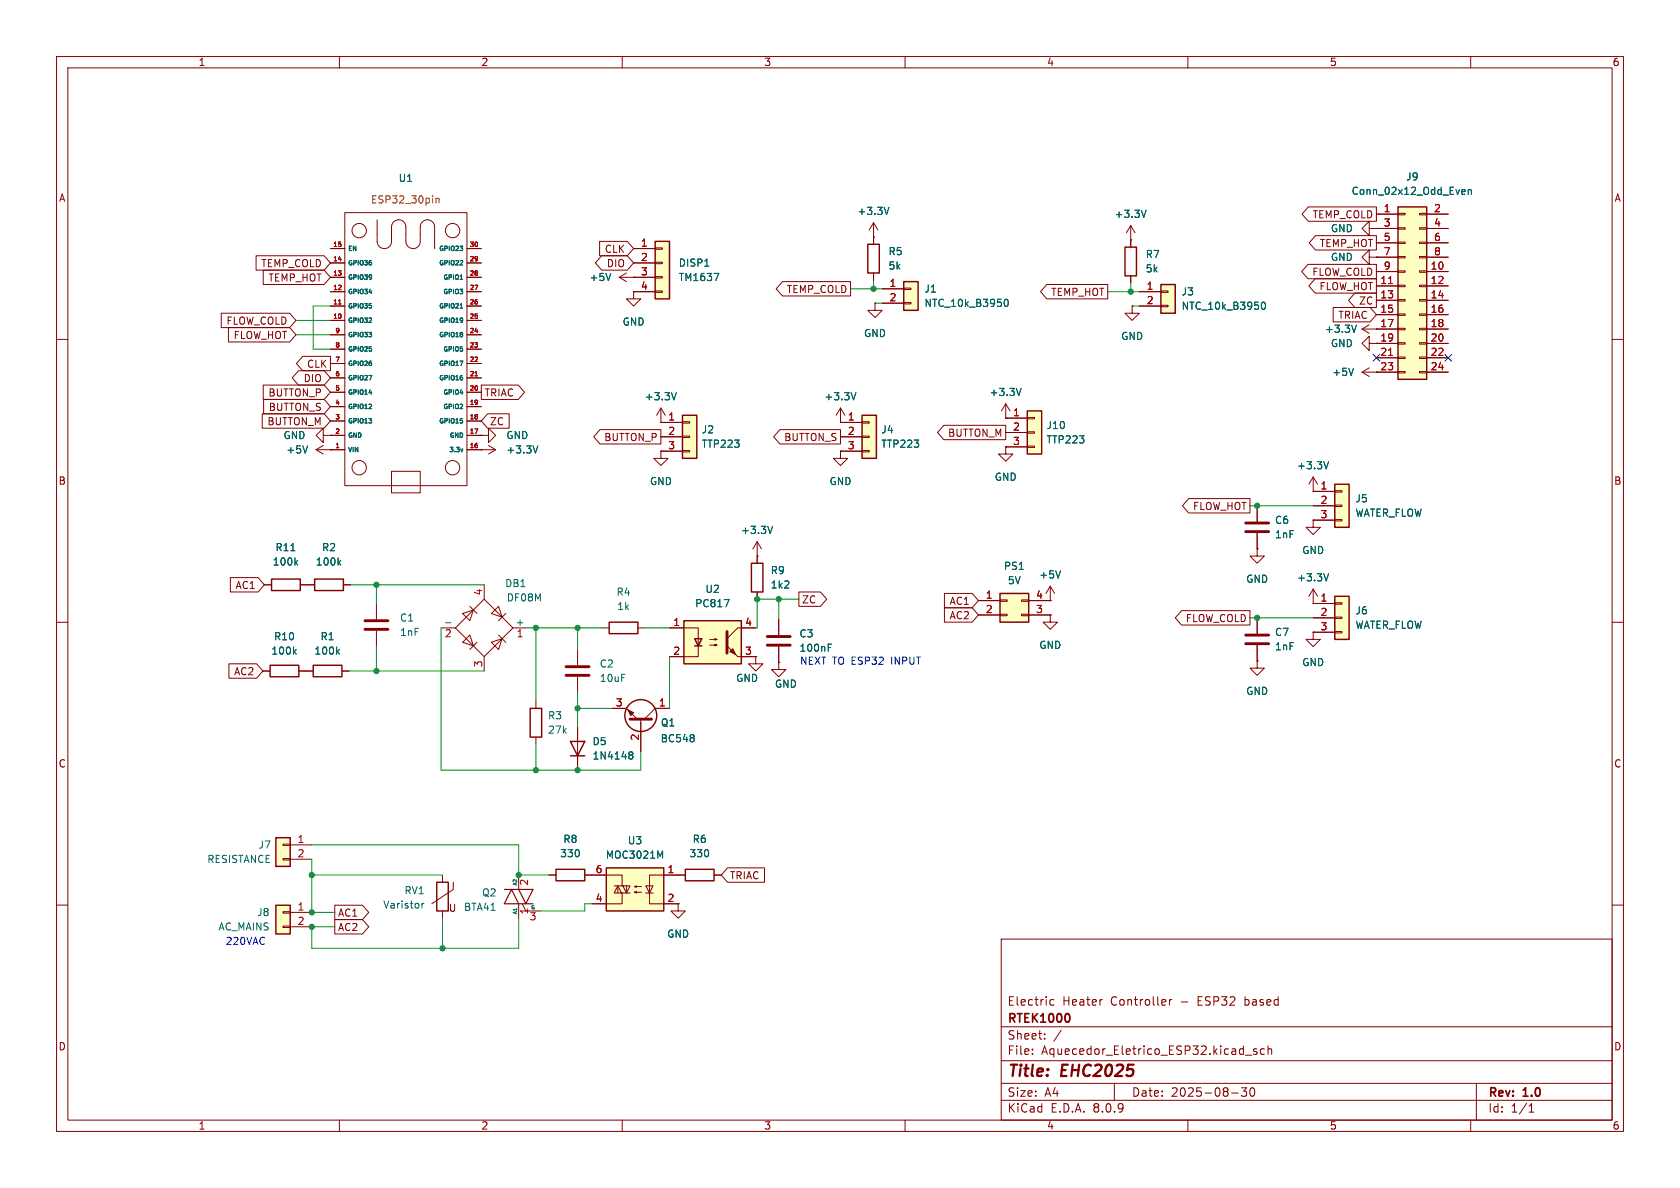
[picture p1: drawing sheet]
<svg xmlns="http://www.w3.org/2000/svg" width="297mm" height="210mm" viewBox="0 0 297 210" stroke-linecap="round" stroke-linejoin="round" font-family="sans-serif">
<g fill="none" stroke="#840000" stroke-width=".18">
<path d="M10 10h277v190h-277zM12 12h273v186h-273zM60 10v2M110 10v2M160 10v2M210 10v2M260 10v2M10 60h2M285 60h2M10 110h2M54.1 118.6h1.3M60.5 118.6h1.2"/>
<path d="M285 110h2M119.9 154.7h1.3M126.2 154.7h1.3M10 160h2M177 166h108v32h-108zM186.3 176.8l-.4-.1-.3 .3v.4l.1 .2h.6M194.7 176.7h.2M206.7 176.7v1M207.2 176.7l-.3 .1-.2 .2M285 160h2M60 198v2M110 198v2"/>
<path d="M160 198v2M177 194.5h108M177 191.5h108M177 187.5h108M177 181.5h108M182.5 186.3v.1M182.5 185.5v.1M184.7 183.6v.1M184.7 182.8v.1M187.6 182.1l-1.3 2M197 191.5v3M210 198v2"/>
<path d="M217.7 193.2h1.2M219.5 192.3h.9l-.5 .6 .4 .1v.7l-.2 .1h-.4l-.2-.1M220.2 186.5h1.1M221.1 192.4l.2-.1a.81 .81 0 0 1 .6 .6 .81 .81 0 0 1-.3 .8l-.1 .1a.81 .81 0 0 1-.4-1.4zM222.2 185.5l-.4-.1-.2 .2 .1 .2 .5 .2v.3h-.6M223.5 185.5l-.4-.1-.3 .3v.4l.2 .2h.5M224.2 185.5l.2-.1 .3 .1 .1 .9M224.2 184.9v1.5M260 198v2M261 191.5v6.5M270.3 196.6h.9M270.3 195.5l.4-.4v1.5"/>
</g>
<path d="M189 179.3l.1 .5-.1 .7" fill="none" stroke="#840000" stroke-width=".3"/>
<path d="M55.4 117.6h5.1v2h-5.1zM121.2 153.7h5v2h-5z" fill="none" stroke="#840000" stroke-width=".25"/>
<path d="M59.6 115.2l.4 .4M60 114.8l-.5 .5" fill="none" stroke="#006464" stroke-width=".18"/>
<path d="M120.6 73.4h2.6v7.6h-2.6z" fill="#ffffc2"/>
<g fill="none" stroke="#840000" stroke-width=".18">
<path d="M61 37.6h21.5v48.3h-21.5zM66.7 38.9v3.8a1.27 1.27 0 0 0 1.2 1.2 1.27 1.27 0 0 0 1.3-1.2v-2.6a1.27 1.27 0 0 1 1.3-1.2 1.27 1.27 0 0 1 1.3 1.2v1.3M58.4 56.6h2.6M58.4 54.1h2.6M58.4 51.6h2.6M58.4 49h2.6M58.4 46.5h2.6M58.4 43.9h2.6M58.4 59.2h2.6M71.8 41.4v1.3a1.27 1.27 0 0 0 1.2 1.2 1.27 1.27 0 0 0 1.3-1.2v-2.6a1.27 1.27 0 0 1 1.3-1.2 1.27 1.27 0 0 1 1.2 1.2v3.8M82.5 56.6h2.6M82.5 54.1h2.6"/>
<path d="M82.5 51.6h2.6M82.5 49h2.6M82.5 46.5h2.6M82.5 43.9h2.6M82.5 59.2h2.6M55.9 79.5h5.1M55.9 79.5l1.2 .8M57.1 77v-1.3l-1.2 1.3 1.2 1.2v-1.2h1.3M57.1 78.7l-1.2 .8M58.4 79.5h.1M58.4 77h.1M58.4 77h2.6"/>
<path d="M58.4 74.4h2.6M58.4 71.9h2.6M58.4 69.3h2.6M58.4 66.8h2.6M58.4 64.3h2.6M58.4 61.7h2.6M82.5 79.5h5.1M82.5 77h2.6M82.5 74.4h2.6M82.5 71.9h2.6M82.5 69.3h2.6M82.5 66.8h2.6"/>
<path d="M82.5 64.3h2.6M82.5 61.7h2.6M85.1 79.5h.1M85.1 77h1.3v-1.3l1.2 1.3-1.2 1.2v-1.2M85.1 77h.1M86.4 78.7l1.2 .8M87.6 79.5l-1.2 .8M116.8 74.7h.1M116.8 79.8v1.2h1.3l-1.3 1.3-1.2-1.3h1.2M116.8 79.8h.1M116.8 74.7h3.8M116.8 77.2h3.8"/>
<path d="M116.8 79.8h3.8M116.8 72.1l-.7 1.3M116.8 72.1v2.6M116.8 72.1l.8 1.3M120.6 79.6h1.3v.3h-1.3zM120.6 77.1h1.3v.2h-1.3zM120.6 74.5h1.3v.3h-1.3zM69.2 83.3h5.1v3.8h-5.1zM46.5 118.6h1.3M46.7 103.4h1.3M52.8 118.6h1.3M53.1 103.4h2.5"/>
<path d="M60.7 103.4h1.3M78 111h2.5M81.8 108.5l1.9-.7-.6 1.9zM81.8 113.5l1.3-1.2 .6 1.9zM83.1 107.2l1.2 1.3M84.3 113.5l-1.2 1.3M85.6 105.9l5.1 5.1-5.1 5.1-5.1-5.1zM85.6 103.4v2.5M85.6 116.1v2.5M86.9 108.5l1.2-1.3 .7 1.9zM86.9 113.5l1.9-.6-.7 1.9zM88.1 112.3l1.3 1.2"/>
<path d="M89.4 108.5l-1.3 1.2M90.7 111h2.5M106.4 111h1.3M112.8 111h1.2M133.6 116.1v1.2h1.3l-1.3 1.3-1.3-1.3h1.3M133.6 116.1h.1M94.7 124v1.2M94.7 130.3v1.3M97 154.7h1.3M103.4 154.7h1.2"/>
<circle cx="63.5" cy="40.8" r="1.27"/>
<circle cx="80" cy="40.8" r="1.27"/>
<circle cx="63.5" cy="82.7" r="1.27"/>
<circle cx="80" cy="82.7" r="1.27"/>
</g>
<path d="M120.6 73.4h2.6v7.6h-2.6zM47.8 117.6h5v2h-5zM48 102.4h5.1v2h-5.1zM55.6 102.4h5.1v2h-5.1zM107.7 110h5.1v2h-5.1zM93.7 125.2h2.1v5.1h-2.1zM98.3 153.7h5.1v2h-5.1z" fill="none" stroke="#840000" stroke-width=".25"/>
<g fill="none" stroke="#006464" stroke-width=".18">
<path d="M81.3 46.8h.5M81.3 43.5h.5l-.3 .3M81.3 54.5h.5M81.3 49.4h.5M81.8 43.9v.3M81.8 46.1v.3M81.8 56.3v.5M81.8 58.8v.2M81.8 59.2v.3M81.8 56.5v.1M54.4 78.8l-.4 1.3M81.3 63.8h.5l-.3 .8"/>
<path d="M81.8 74.4v.3M81.8 66.7v.4M81.8 79.3l-.2 .6M95.1 78.8l-.4 1.3M119.6 69.4l-.5 1.3M51.4 97.4h.7M52.3 99.4l.3 .5M52.6 99l-.5 .5M59.9 99.4l.4 .5M60.3 99l-.5 .5M52 115.2l.4 .4M52.4 114.8l-.5 .5"/>
<path d="M78.8 110.1h.9"/>
</g>
<path d="M59.8 53.7h.5M84 66.4h.4" fill="none" stroke="#a90000" stroke-width=".18"/>
<path d="M77.1 35v.9M77.1 35.2l.2-.2 .3 .1v.8" fill="none" stroke="#c2c200" stroke-width=".18"/>
<path d="M120.9 109.7h10.2v7.6h-10.2z" fill="#ffffc2"/>
<g fill="none" stroke="#840000" stroke-width=".25">
<path d="M120.9 109.7h10.2v7.6h-10.2zM122.8 112.9h1.3l-.7 1.3zM122.8 114.2h1.3M100.8 131.1h2.6l-1.3 2.5zM100.8 133.6h2.6"/>
<circle cx="113.3" cy="126.5" r="2.82"/>
</g>
<path d="M118.4 111h5v5.1h-5M125.5 114h1.2l-.3 .2v-.3l.3 .1M125.5 113h1.2l-.3 .2v-.3l.3 .1M130.4 116.1h3.2M133.6 111h-3.2l-1.9 1.9M102.1 128.5v7.6M108.2 125.2h2.5l1.9 1.9M113.3 127.1v5.7M118.4 125.2h-2.6l-1.9 1.9" fill="none" stroke="#840000" stroke-width=".18"/>
<g fill="#840000" stroke="#840000" stroke-width=".18">
<path d="M128.5 114.2l1.9 1.9z"/>
<path d="M129 115.2l.5-.5 .5 1z"/>
<path d="M111 125.5l1 .5-.5 .5z"/>
</g>
<path d="M128.5 111.6v3.8M111.4 127.1h3.8" fill="none" stroke="#840000" stroke-width=".51"/>
<path d="M128 106h.9l-.6 1.3M111.3 133.4l.1 .1M111.3 133l.4-.1 .1 .1 .1 .2-.2 .3M111.4 133.5h.3M111.4 133.5h-.1M111.7 133.5l.2 .2-.1 .4-.1 .1-.4-.1M122.6 129.9l.1 .2-.1 .2M122.6 130.5l.1 .2-.1 .4" fill="none" stroke="#006464" stroke-width=".18"/>
<path d="M181.6 72.6h2.5v7.7h-2.5z" fill="#ffffc2"/>
<path d="M177.8 79v1.3h1.3l-1.3 1.2-1.3-1.2h1.3M177.8 79h.1M177.8 73.9h.1M177.8 73.9h3.8M177.8 76.5h3.8M177.8 79h3.8M177.8 71.4l-.8 1.2M177.8 71.4v2.5M177.8 71.4l.8 1.2M181.6 78.9h1.3v.2h-1.3zM181.6 76.3h1.3v.3h-1.3zM181.6 73.8h1.3v.2h-1.3z" fill="none" stroke="#840000" stroke-width=".18"/>
<path d="M181.6 72.6h2.5v7.7h-2.5z" fill="none" stroke="#840000" stroke-width=".25"/>
<path d="M180.5 68.7l-.4 1.2" fill="none" stroke="#006464" stroke-width=".18"/>
<path d="M176.8 104.9h5.1v5.1h-5.1z" fill="#ffffc2"/>
<path d="M199.9 39.9l-.8 1.2M199.9 39.9v2.5M199.9 39.9l.8 1.2M199.9 42.4h.1M173 106.2h3.8M173 108.7h3.8M176.8 108.6h1.3v.2h-1.3zM176.8 106h1.3v.3h-1.3zM180.6 108.6h1.3v.2h-1.3zM180.6 106h1.3v.3h-1.3zM181.9 106.2h3.8M181.9 108.7h3.8" fill="none" stroke="#840000" stroke-width=".18"/>
<path d="M176.8 104.9h5.1v5.1h-5.1z" fill="none" stroke="#840000" stroke-width=".25"/>
<path d="M202.6 37.2l-.4 1.2" fill="none" stroke="#006464" stroke-width=".18"/>
<path d="M205.2 50.3h2.6v5.1h-2.6z" fill="#ffffc2"/>
<path d="M200.2 54.1v1.3h1.2l-1.2 1.2-1.3-1.2h1.3M200.2 54.1h.1M201.4 51.6h3.8M201.4 54.1h3.8M205.2 54h1.3v.2h-1.3zM205.2 51.4h1.3v.3h-1.3zM232.2 86.9h.1M232.2 84.3l-.8 1.3M232.2 84.3v2.6M232.2 84.3l.7 1.3" fill="none" stroke="#840000" stroke-width=".18"/>
<path d="M205.2 50.3h2.6v5.1h-2.6z" fill="none" stroke="#840000" stroke-width=".25"/>
<path d="M223.1 53.5l.2-.1a.68 .68 0 0 1 .4 .6 .68 .68 0 0 1-.4 .7l-.2-.1-.1-.4zM234.9 81.6l-.4 1.3" fill="none" stroke="#006464" stroke-width=".18"/>
<path d="M236 85.6h2.5v7.6h-2.5z" fill="#ffffc2"/>
<path d="M232.2 86.9h3.8M232.2 89.4h3.8M232.2 91.9h3.8M236 91.8h1.2v.3h-1.2zM236 89.3h1.2v.2h-1.2zM236 86.7h1.2v.3h-1.2zM232.2 106.7h.1M232.2 104.1l-.8 1.3M232.2 104.1v2.6M232.2 104.1l.7 1.3" fill="none" stroke="#840000" stroke-width=".18"/>
<path d="M236 85.6h2.5v7.6h-2.5z" fill="none" stroke="#840000" stroke-width=".25"/>
<path d="M234.9 101.4l-.4 1.3" fill="none" stroke="#006464" stroke-width=".18"/>
<path d="M236 105.4h2.5v7.6h-2.5z" fill="#ffffc2"/>
<g fill="none" stroke="#840000" stroke-width=".18">
<path d="M199.9 42.4v1.3M199.9 48.8v1.2M240.8 58.2l1.3 .7M240.8 58.2h2.5M242.1 40.4v-1.3l-1.3 1.3 1.3 1.3v-1.3h1.2M242.1 45.5v-1.3l-1.3 1.3 1.3 1.2v-1.2h1.2M242.1 57.4l-1.3 .8M243.3 40.4h.1M243.3 45.5h.1M243.3 58.2h.1M222.2 97v1.3h1.3l-1.3 1.3-1.2-1.3h1.2M222.2 97h.1"/>
<path d="M222.2 89.4v2.8M222.2 94.2v2.8M232.2 91.9v1.3h1.2l-1.2 1.3-1.3-1.3h1.3M232.2 91.9h.1M102.1 114.8v2.8M102.1 119.6v2.8M222.2 116.8v1.3h1.3l-1.3 1.3-1.2-1.3h1.2M222.2 116.8h.1M222.2 109.2v2.8M222.2 114v2.8M232.2 111.8v1.2h1.2l-1.2 1.3-1.3-1.3h1.3M232.2 111.8h.1"/>
<path d="M232.2 106.7h3.8M232.2 109.2h3.8M232.2 111.8h3.8M236 111.6h1.2v.3h-1.2zM236 109.1h1.2v.2h-1.2zM236 106.6h1.2v.2h-1.2z"/>
</g>
<path d="M198.9 43.7h2v5.1h-2zM236 105.4h2.5v7.6h-2.5z" fill="none" stroke="#840000" stroke-width=".25"/>
<path d="M220.2 94h4.1M220.2 92.5h4.1M100.1 119.4h4M100.1 117.9h4M220.2 113.8h4.1M220.2 112.3h4.1" fill="none" stroke="#840000" stroke-width=".51"/>
<path d="M239.8 57.5l-.4 1.2" fill="none" stroke="#006464" stroke-width=".18"/>
<path d="M247.1 36.6h5.1v30.5h-5.1z" fill="#ffffc2"/>
<g fill="none" stroke="#840000" stroke-width=".18">
<path d="M243.3 37.8h3.8M247.1 37.7h1.3v.3h-1.3zM251 37.7h1.2v.3h-1.2zM252.2 37.8h3.8M243.3 48h3.8M243.3 50.5h3.8M243.3 53.1h3.8M243.3 55.6h3.8M243.3 58.2h3.8M243.3 40.4h3.8M243.3 42.9h3.8M243.3 45.5h3.8"/>
<path d="M247.1 58h1.3v.3h-1.3zM247.1 55.5h1.3v.3h-1.3zM247.1 53h1.3v.2h-1.3zM247.1 50.4h1.3v.3h-1.3zM247.1 47.9h1.3v.2h-1.3zM247.1 45.3h1.3v.3h-1.3zM247.1 42.8h1.3v.3h-1.3zM247.1 40.3h1.3v.2h-1.3zM251 58h1.2v.3h-1.2zM251 55.5h1.2v.3h-1.2zM251 53h1.2v.2h-1.2zM251 50.4h1.2v.3h-1.2z"/>
<path d="M251 47.9h1.2v.2h-1.2zM251 45.3h1.2v.3h-1.2zM251 42.8h1.2v.3h-1.2zM251 40.3h1.2v.2h-1.2zM252.2 48h3.8M252.2 50.5h3.8M252.2 53.1h3.8M252.2 55.6h3.8M252.2 58.2h3.8M252.2 40.4h3.8M252.2 42.9h3.8M252.2 45.5h3.8"/>
<path d="M240.8 65.8h6.3M240.8 65.8l1.3 .7M242.1 60.7v-1.3l-1.3 1.3 1.3 1.3v-1.3h1.2M242.1 65l-1.3 .8M243.3 60.7h.1M243.3 65.8h.1M243.3 60.7h3.8M243.3 63.2h3.8M247.1 65.7h1.3v.2h-1.3zM247.1 63.1h1.3v.3h-1.3zM247.1 60.6h1.3v.2h-1.3zM251 65.7h1.2v.2h-1.2z"/>
<path d="M251 63.1h1.2v.3h-1.2zM251 60.6h1.2v.2h-1.2zM252.2 60.7h3.8M252.2 63.2h3.8M252.2 65.8h3.8"/>
</g>
<path d="M247.1 36.6h5.1v30.5h-5.1z" fill="none" stroke="#840000" stroke-width=".25"/>
<path d="M245.5 50.1h.7M245.5 62.8h.7" fill="none" stroke="#a90000" stroke-width=".18"/>
<path d="M258.6 33.5l.4 .1v.2l-.6 .1M259 34.3l-.4 .1M259.6 33.6l.2-.1 .3 .1v.8M259.6 33.5v.9M239.3 65.1l-.4 1.3" fill="none" stroke="#006464" stroke-width=".18"/>
<path d="M115.8 42.7h2.6v10.1h-2.6z" fill="#ffffc2"/>
<g fill="none" stroke="#840000" stroke-width=".18">
<path d="M109.5 49h6.3M109.5 49l1.2 .8M110.7 48.3l-1.2 .7M112 51.6v1.2h1.3l-1.3 1.3-1.3-1.3h1.3M112 51.6h.1M112 49h.1M112 43.9h3.8M112 46.5h3.8M112 51.6h3.8M115.8 51.4h1.3v.3h-1.3zM115.8 48.9h1.3v.2h-1.3zM115.8 46.4h1.3v.2h-1.3z"/>
<path d="M115.8 43.8h1.3v.3h-1.3zM154.7 53.6v1.3h1.3l-1.3 1.2-1.3-1.2h1.3M154.7 53.6h.1M66.5 106.7v2.8M66.5 111.5v2.8M137.7 117.1v1.3h1.2l-1.2 1.2-1.3-1.2h1.3M137.7 117.1h.1M185.7 106.2h.1M185.7 103.6l-.8 1.3M185.7 103.6v2.6M185.7 103.6l.7 1.3"/>
</g>
<path d="M115.8 42.7h2.6v10.1h-2.6z" fill="none" stroke="#840000" stroke-width=".25"/>
<path d="M108 48.3l-.5 1.3M124.6 47.1h.7M126.2 48.3h.9l-.6 1.3M187.5 100.9l-.4 1.3" fill="none" stroke="#006464" stroke-width=".18"/>
<path d="M64.5 111.3h4.1M64.5 109.7h4.1" fill="none" stroke="#840000" stroke-width=".51"/>
<path d="M159.8 49.8h2.5v5.1h-2.5z" fill="#ffffc2"/>
<path d="M156 51.1h3.8M156 53.6h3.8M159.8 53.5h1.2v.2h-1.2zM159.8 50.9h1.2v.3h-1.2zM148.6 74.7h.1M148.6 72.1l-.8 1.3M148.6 72.1v2.6M148.6 72.1l.8 1.3" fill="none" stroke="#840000" stroke-width=".18"/>
<path d="M159.8 49.8h2.5v5.1h-2.5z" fill="none" stroke="#840000" stroke-width=".25"/>
<path d="M177.6 53l.2-.1a.68 .68 0 0 1 .5 .6 .68 .68 0 0 1-.5 .7l-.2-.1-.1-.4zM151.3 69.4l-.4 1.3" fill="none" stroke="#006464" stroke-width=".18"/>
<path d="M152.4 73.4h2.5v7.6h-2.5z" fill="#ffffc2"/>
<g fill="none" stroke="#840000" stroke-width=".18">
<path d="M148.6 79.8v1.2h1.3l-1.3 1.3-1.3-1.3h1.3M148.6 79.8h.1M148.6 74.7h3.8M148.6 77.2h3.8M148.6 79.8h3.8M152.4 79.6h1.3v.3h-1.3zM152.4 77.1h1.3v.2h-1.3zM152.4 74.5h1.3v.3h-1.3zM133.9 98.3h.1M133.9 95.8v3.8M133.9 95.8l-.8 1.2M133.9 95.8l.7 1.2"/>
<path d="M133.9 104.6v1.3M137.7 109.5v2.8M137.7 114.3v2.8M78.2 154.7v1.3M80.1 156v1.2l-3.8 2.6M78.2 161v1.3"/>
</g>
<path d="M152.4 73.4h2.5v7.6h-2.5zM132.8 99.6h2.1v5h-2.1zM77.2 156h2v5h-2z" fill="none" stroke="#840000" stroke-width=".25"/>
<path d="M135.6 114h4.1M135.6 112.5h4.1" fill="none" stroke="#840000" stroke-width=".51"/>
<path d="M136.6 93l-.4 1.3M146.4 114.5h.4M146.4 113.9h.6M74.6 159.7v.8M75 159.7l-.4 .2" fill="none" stroke="#006464" stroke-width=".18"/>
<path d="M48.8 148.1h2.5v5.1h-2.5z" fill="#ffffc2"/>
<path d="M50 151.8h1.3v.2h-1.3zM50 149.2h1.3v.3h-1.3zM51.3 149.4h3.8M51.3 151.9h3.8" fill="none" stroke="#840000" stroke-width=".18"/>
<path d="M48.8 148.1h2.5v5.1h-2.5z" fill="none" stroke="#840000" stroke-width=".25"/>
<path d="M48.8 160h2.5v5.1h-2.5z" fill="#ffffc2"/>
<path d="M185.7 108.7v1.3h1.2l-1.2 1.3-1.3-1.3h1.3M185.7 108.7h.1M50 163.7h1.3v.3h-1.3zM50 161.2h1.3v.2h-1.3zM51.3 161.3h3.8M51.3 163.8h3.8" fill="none" stroke="#840000" stroke-width=".18"/>
<path d="M48.8 160h2.5v5.1h-2.5z" fill="none" stroke="#840000" stroke-width=".25"/>
<path d="M107.2 153.4h10.1v7.6h-10.1z" fill="#ffffc2"/>
<path d="M153.4 43.2h2v5.1h-2zM107.2 153.4h10.1v7.6h-10.1z" fill="none" stroke="#840000" stroke-width=".25"/>
<g fill="none" stroke="#840000" stroke-width=".18">
<path d="M154.4 39.4l-.7 1.2M154.4 39.4v3.8M154.4 39.4l.8 1.2M231.3 36.6h12v2.5h-12l-1.1-1.3zM243.3 37.8h3.8M252.2 37.8h3.8M39.1 55.4h12.1l1.1 1.2-1.1 1.3h-12.1zM40.4 57.9h10.8l1.1 1.3-1.1 1.3h-10.8zM45.3 45.2h12l1.1 1.3-1.1 1.3h-12zM46.5 47.8h10.8l1.1 1.2-1.1 1.3h-10.8zM58.4 56.6h2.6M58.4 54.1h2.6"/>
<path d="M58.4 51.6h2.6M58.4 49h2.6M58.4 46.5h2.6M58.4 43.9h2.6M58.4 59.2h2.6M82.5 56.6h2.6M82.5 54.1h2.6M82.5 51.6h2.6M82.5 49h2.6M82.5 46.5h2.6M82.5 43.9h2.6M82.5 59.2h2.6"/>
<path d="M106 42.7h4.9l1.1 1.2-1.1 1.3h-4.9zM106.4 45.2h4.5l1.1 1.3-1.1 1.3h-4.5l-1.1-1.3zM112 49h.1M112 51.6h.1M112 51.6h3.8M112 49h3.8M112 46.5h3.8M112 43.9h3.8M138.3 49.8h12.1v2.5h-12.1l-1.1-1.2zM154.4 41.9h.1M154.4 48.3v1.2M154.7 53.6h.1"/>
<path d="M156 51.1h3.8M156 53.6h3.8M185.1 50.3h10.7v2.5h-10.7l-1.1-1.2zM199.9 42.4h.1M199.9 42.4v1.3M199.9 48.8v1.2M200.2 54.1h.1M201.4 54.1h3.8M201.4 51.6h3.8M231.2 46.7h12.1v2.6h-12.1l-1.1-1.3zM232.5 49.3h10.8v2.5h-10.8l-1.1-1.3zM232.6 41.7h10.7v2.5h-10.7l-1.1-1.3z"/>
<path d="M235.7 54.4h6.5l1.1 1.2-1.1 1.3h-6.5zM239.5 51.8h3.8v2.6h-3.8l-1.1-1.3zM243.3 58.2h.1M243.3 45.5h.1M243.3 40.4h.1M243.3 48h3.8M243.3 50.5h3.8M243.3 53.1h3.8M243.3 55.6h3.8M243.3 58.2h3.8M243.3 40.4h3.8M243.3 42.9h3.8"/>
<path d="M243.3 45.5h3.8M252.2 48h3.8M252.2 50.5h3.8M252.2 53.1h3.8M252.2 55.6h3.8M252.2 58.2h3.8M252.2 40.4h3.8M252.2 42.9h3.8M252.2 45.5h3.8M46.4 73.2h10.9l1.1 1.2-1.1 1.3h-10.9zM46.5 68.1h10.8l1.1 1.2-1.1 1.3h-10.8zM46.6 70.6h10.7l1.1 1.3-1.1 1.3h-10.7z"/>
<path d="M52.8 65.5h4.5l1.1 1.3-1.1 1.3h-4.5l-1.1-1.3zM53.5 63h4.9v2.5h-4.9l-1.1-1.2zM58.4 77h.1M58.4 79.5h.1M58.4 79.5h2.6M58.4 77h2.6M58.4 74.4h2.6M58.4 71.9h2.6M58.4 69.3h2.6M58.4 66.8h2.6M58.4 64.3h2.6M58.4 61.7h2.6"/>
<path d="M82.5 79.5h2.6M82.5 77h2.6M82.5 74.4h2.6M82.5 71.9h2.6M82.5 69.3h2.6M82.5 66.8h2.6M82.5 64.3h2.6M82.5 61.7h2.6M85.1 68.1h6.5l1.1 1.2-1.1 1.3h-6.5zM85.1 77h.1M85.1 79.5h.1M86.2 73.2h3.8v2.5h-3.8l-1.1-1.3z"/>
<path d="M106.1 75.9h10.7v2.6h-10.7l-1.1-1.3zM116.8 79.8h.1M116.8 74.7h.1M116.8 74.7h3.8M116.8 77.2h3.8M116.8 79.8h3.8M137.9 75.9h10.7v2.6h-10.7l-1.1-1.3zM148.6 74.7h.1M148.6 79.8h.1M148.6 74.7h3.8M148.6 77.2h3.8M148.6 79.8h3.8"/>
<path d="M166.9 75.2h10.9v2.5h-10.9l-1.2-1.2zM177.8 73.9h.1M177.8 79h.1M177.8 73.9h3.8M177.8 76.5h3.8M177.8 79h3.8M243.3 65.8h.1M243.3 60.7h.1M243.3 60.7h3.8M243.3 63.2h3.8M243.3 65.8h3.8M252.2 60.7h3.8"/>
<path d="M252.2 63.2h3.8M252.2 65.8h3.8M133.9 98.3h.1M133.9 98.3v1.3M210.2 88.1h10.8v2.6h-10.8l-1.2-1.3zM222.2 97h.1M222.2 89.4v2.8M222.2 94.2v2.8M232.2 91.9h.1M232.2 86.9h.1M232.2 86.9h3.8M232.2 89.4h3.8"/>
<path d="M232.2 91.9h3.8M40.5 117.3h4.9l1.1 1.3-1.1 1.3h-4.9zM40.7 102.1h4.9l1.1 1.3-1.1 1.2h-4.9zM46.5 118.6h1.3M46.7 103.4h1.3M52.8 118.6h2.6M53.1 103.4h2.5M60.5 118.6h1.2M60.7 103.4h1.3M118.4 111h2.5M118.4 116.1h2.5M131.1 111h2.5"/>
<path d="M131.1 116.1h2.5M133.6 116.1h.1M133.9 104.6v1.3M137.7 117.1h.1M137.7 109.5v2.8M137.7 114.3v2.8M141.2 104.6h3.8l1.1 1.3-1.1 1.3h-3.8zM167 104.9h4.9l1.1 1.3-1.1 1.2h-4.9zM167 107.4h4.9l1.1 1.3-1.1 1.3h-4.9zM173 106.2h3.8M173 108.7h3.8M181.9 106.2h3.8"/>
<path d="M181.9 108.7h3.8M185.7 108.7h.1M185.7 106.2h.1M208.9 107.9h12.1v2.6h-12.1l-1.1-1.3zM222.2 116.8h.1M222.2 109.2v2.8M222.2 114v2.8M232.2 111.8h.1M232.2 106.7h.1M232.2 106.7h3.8M232.2 109.2h3.8M232.2 111.8h3.8"/>
<path d="M102.1 128.5v2.6M102.1 133.6v2.5M108.2 125.2h2.5M113.3 127.8v5M115.8 125.2h2.6M91.7 154.7v2.5M91.7 159.8v2.5M92.3 159.8l.7 1.2h2.5M97 154.7h1.3M103.4 154.7h6.6v1.9M108.6 156.6h2.8l-.7 1.3-.6-1.3M109.2 156.6v1.3"/>
<path d="M109.9 157.9l-.7-1.3-.6 1.3h2.8M110 157.9v1.9h-5.4M110.7 156.6v1.3M112.1 157.7l.4-.1v.3l-.4-.2h1.3M112.1 156.7l.4-.1v.2l-.4-.1h1.3M114.2 156.6h1.2l-.6 1.3zM114.2 157.9h1.2M119.9 159.8v1.2h-1.3l1.3 1.3 1.3-1.3h-1.3M119.9 159.8h.1M121.2 154.7h-6.4v5.1h5.1M126.2 154.7h1.3M128.6 153.4h6.6v2.6h-6.6l-1.1-1.3z"/>
<path d="M59.2 162.6h4.9l1.1 1.2-1.1 1.3h-4.9zM59.2 160h4.9l1.1 1.3-1.1 1.3h-4.9z"/>
</g>
<g fill="none" stroke="#006464" stroke-width=".18">
<path d="M157.2 36.6l-.5 1.3M202.6 37.2l-.4 1.2M258.6 33.5l.4 .1v.2l-.6 .1M259 34.3l-.4 .1M259.6 33.6l.2-.1 .3 .1v.8M259.6 33.5v.9M81.3 46.8h.5M81.3 43.5h.5l-.3 .3M81.3 54.5h.5M81.3 49.4h.5M81.8 43.9v.3M81.8 46.1v.3"/>
<path d="M81.8 56.3v.5M81.8 58.8v.2M81.8 59.2v.3M81.8 56.5v.1M108 48.3l-.5 1.3M124.6 47.1h.7M126.2 48.3h.9l-.6 1.3M177.6 53l.2-.1a.68 .68 0 0 1 .5 .6 .68 .68 0 0 1-.5 .7l-.2-.1-.1-.4zM223.1 53.5l.2-.1a.68 .68 0 0 1 .4 .6 .68 .68 0 0 1-.4 .7l-.2-.1-.1-.4zM239.8 57.5l-.4 1.2M54.4 78.8l-.4 1.3M81.3 63.8h.5l-.3 .8"/>
<path d="M81.8 74.4v.3M81.8 66.7v.4M81.8 79.3l-.2 .6M95.1 78.8l-.4 1.3M119.6 69.4l-.5 1.3M151.3 69.4l-.4 1.3M180.5 68.7l-.4 1.2M239.3 65.1l-.4 1.3M51.4 97.4h.7M52.3 99.4l.3 .5M52.6 99l-.5 .5M59.9 99.4l.4 .5"/>
<path d="M60.3 99l-.5 .5M136.6 93l-.4 1.3M234.9 81.6l-.4 1.3M52 115.2l.4 .4M52.4 114.8l-.5 .5M59.6 115.2l.4 .4M60 114.8l-.5 .5M128 106h.9l-.6 1.3M146.4 114.5h.4M146.4 113.9h.6M187.5 100.9l-.4 1.3M234.9 101.4l-.4 1.3"/>
<path d="M111.3 133.4l.1 .1M111.3 133l.4-.1 .1 .1 .1 .2-.2 .3M111.4 133.5h.3M111.4 133.5h-.1M111.7 133.5l.2 .2-.1 .4-.1 .1-.4-.1M122.6 129.9l.1 .2-.1 .2M122.6 130.5l.1 .2-.1 .4M116.7 151.3l.4-.9v1.3"/>
</g>
<path d="M89.2 157.2h5l-1.2 2.6-1.3-2.6M91.7 159.8l-1.3-2.6-1.2 2.6h5" fill="none" stroke="#840000" stroke-width=".2"/>
<g fill="none" stroke="#009600" stroke-width=".18">
<path d="M52.3 59.2h6.1M52.3 56.6h6.1M58.4 54.1h-3v7.6h3M150.4 51.1h5.6M154.4 49.5v1.6M154.7 53.6h1.3M195.8 51.6h5.6M199.9 50v1.6M200.2 54.1h1.2M221 89.4h11.2M61.7 118.6h23.9M62 103.4h23.6"/>
<path d="M66.5 103.4v3.3M66.5 114.3v4.3M78 111v25.1h35.3v-3.3M93.2 111h13.2M94.7 111v13M102.1 111v3.8M114 111h4.4M118.4 116.1v9.1M137.7 105.9v3.6M141.2 105.9h-7.3v5.1h-.3M221 109.2h11.2M94.7 131.6v4.5"/>
<path d="M102.1 122.4v6.1M102.1 125.2h6.1M55.1 149.4h36.6v5.3h5.3M55.1 154.7h23.1M55.1 151.9v9.4h4.1M104.6 159.8h-1.2v1.2h-7.9M78.2 162.3v5.3M91.7 162.3v5.3h-36.6v-3.8h4.1"/>
</g>
<path d="M242.7 62.6l1.2 1.3M243.9 62.6l-1.2 1.3M255.4 62.6l1.2 1.3M256.6 62.6l-1.2 1.3" fill="none" stroke="#000084" stroke-width=".18"/>
<path d="M77.1 35v.9M77.1 35.2l.2-.2 .3 .1v.8" fill="none" stroke="#c2c200" stroke-width=".18"/>
<path d="M59.8 53.7h.5M245.5 50.1h.7M84 66.4h.4M245.5 62.8h.7" fill="none" stroke="#a90000" stroke-width=".18"/>
<g fill="#009600" stroke="#009600" stroke-width=".18">
<circle cx="55.1" cy="154.7" r=".46"/>
<circle cx="55.1" cy="163.8" r=".46"/>
<circle cx="55.1" cy="161.3" r=".46"/>
<circle cx="91.7" cy="154.7" r=".46"/>
<circle cx="78.2" cy="167.6" r=".46"/>
<circle cx="137.7" cy="105.9" r=".46"/>
<circle cx="154.4" cy="51.1" r=".46"/>
<circle cx="66.5" cy="118.6" r=".46"/>
<circle cx="66.5" cy="103.4" r=".46"/>
<circle cx="102.1" cy="125.2" r=".46"/>
<circle cx="133.9" cy="105.9" r=".46"/>
<circle cx="94.7" cy="111" r=".46"/>
<circle cx="94.7" cy="136.1" r=".46"/>
<circle cx="102.1" cy="111" r=".46"/>
<circle cx="102.1" cy="136.1" r=".46"/>
<circle cx="199.9" cy="51.6" r=".46"/>
<circle cx="222.2" cy="89.4" r=".46"/>
<circle cx="222.2" cy="109.2" r=".46"/>
</g>
<g font-size="2.8" fill="#840000">
<text x="178" y="190.9">Title:</text>
<text x="187.7" y="190.9">EHC2025</text>
</g>
<g font-size="2.1" fill="#840000">
<text x="178" y="178">Electric</text>
<text x="187.8" y="178">Heater</text>
<text x="196.4" y="178">Controller</text>
<text x="208.8" y="178">-</text>
<text x="212" y="178">ESP32</text>
<text x="220.4" y="178">based</text>
<text x="178" y="184">Sheet:</text>
<text x="178" y="181.2">RTEK1000</text>
<text x="178" y="186.7">File:</text>
<text x="184.1" y="186.7">Aquecedor_Eletrico_ESP32.kicad_sch</text>
<text x="178" y="196.9">KiCad</text>
<text x="178" y="194.1">Size:</text>
<text x="184.7" y="194.1">A4</text>
<text x="185.7" y="196.9">E.D.A.</text>
<text x="193.3" y="196.9">8.0.9</text>
<text x="200" y="194.1">Date:</text>
<text x="207" y="194.1">2025-08-30</text>
<text x="263" y="194.3">Rev:</text>
<text x="263" y="196.9">Id:</text>
<text x="267.1" y="196.9">1/1</text>
<text x="269.4" y="194.3">1.0</text>
</g>
<g font-size="1.8" fill="#840000">
<text x="35" y="11.9">1</text>
<text x="85" y="11.9">2</text>
<text x="135" y="11.9">3</text>
<text x="185" y="11.9">4</text>
<text x="235" y="11.9">5</text>
<text x="285" y="11.9">6</text>
<text x="10.3" y="35.9">A</text>
<text x="285.3" y="35.9">A</text>
<text x="231.9" y="38.8">TEMP_COLD</text>
<text x="46.1" y="47.4">TEMP_COLD</text>
<text x="106.8" y="44.9">CLK</text>
<text x="107.2" y="47.4">DIO</text>
<text x="233.2" y="43.9">TEMP_HOT</text>
<text x="47.4" y="50">TEMP_HOT</text>
<text x="139" y="52">TEMP_COLD</text>
<text x="185.7" y="52.5">TEMP_HOT</text>
<text x="231.9" y="49">FLOW_COLD</text>
<text x="233.2" y="51.5">FLOW_HOT</text>
<text x="39.9" y="57.6">FLOW_COLD</text>
<text x="236.5" y="56.6">TRIAC</text>
<text x="240.2" y="54">ZC</text>
<text x="41.2" y="60.1">FLOW_HOT</text>
<text x="54.2" y="65.2">CLK</text>
<text x="47.4" y="70.3">BUTTON_P</text>
<text x="53.6" y="67.8">DIO</text>
<text x="85.6" y="70.3">TRIAC</text>
<text x="47.2" y="75.4">BUTTON_M</text>
<text x="47.4" y="72.8">BUTTON_S</text>
<text x="86.5" y="75.4">ZC</text>
<text x="167.5" y="77.4">BUTTON_M</text>
<text x="106.7" y="78.2">BUTTON_P</text>
<text x="138.5" y="78.2">BUTTON_S</text>
<text x="10.3" y="85.9">B</text>
<text x="285.3" y="85.9">B</text>
<text x="210.8" y="90.4">FLOW_HOT</text>
<text x="41.5" y="104.3">AC1</text>
<text x="141.7" y="106.9">ZC</text>
<text x="167.8" y="107.1">AC1</text>
<text x="167.8" y="109.7">AC2</text>
<text x="209.5" y="110.2">FLOW_COLD</text>
<text x="41.3" y="119.6">AC2</text>
<text x="10.3" y="135.9">C</text>
<text x="285.3" y="135.9">C</text>
<text x="128.9" y="155.6">TRIAC</text>
<text x="79.2" y="161.4">U</text>
<text x="59.7" y="164.8">AC2</text>
<text x="59.7" y="162.2">AC1</text>
<text x="10.3" y="185.9">D</text>
<text x="285.3" y="185.9">D</text>
<text x="35" y="199.9">1</text>
<text x="85" y="199.9">2</text>
<text x="135" y="199.9">3</text>
<text x="185" y="199.9">4</text>
<text x="235" y="199.9">5</text>
<text x="285" y="199.9">6</text>
</g>
<g font-size="1.8" fill="#006464">
<text x="70.4" y="32.4">U1</text>
<text x="238.8" y="34.6">Conn_02x12_Odd_Even</text>
<text x="248.5" y="32.1">J9</text>
<text x="151.5" y="38.2">+3.3V</text>
<text x="197" y="38.7">+3.3V</text>
<text x="235.2" y="41.2">GND</text>
<text x="119.9" y="47.3">DISP1</text>
<text x="157" y="45.3">R5</text>
<text x="157" y="47.9">5k</text>
<text x="202.4" y="45.8">R7</text>
<text x="235.2" y="46.3">GND</text>
<text x="104.1" y="49.9">+5V</text>
<text x="119.9" y="49.9">TM1637</text>
<text x="163.3" y="51.9">J1</text>
<text x="202.4" y="48.4">5k</text>
<text x="208.8" y="52.4">J3</text>
<text x="110" y="57.8">GND</text>
<text x="152.6" y="59.8">GND</text>
<text x="163.3" y="54.5">NTC_10k_B3950</text>
<text x="208.8" y="55">NTC_10k_B3950</text>
<text x="234.1" y="59">+3.3V</text>
<text x="198.1" y="60.3">GND</text>
<text x="235.2" y="61.6">GND</text>
<text x="113.9" y="71">+3.3V</text>
<text x="145.6" y="71">+3.3V</text>
<text x="174.9" y="70.2">+3.3V</text>
<text x="235.4" y="66.6">+5V</text>
<text x="50" y="77.8">GND</text>
<text x="89.4" y="77.8">GND</text>
<text x="124" y="76.8">J2</text>
<text x="155.7" y="76.8">J4</text>
<text x="184.9" y="76">J10</text>
<text x="50.5" y="80.4">+5V</text>
<text x="89.4" y="80.4">+3.3V</text>
<text x="124" y="79.3">TTP223</text>
<text x="155.7" y="79.3">TTP223</text>
<text x="184.9" y="78.6">TTP223</text>
<text x="229.2" y="83.2">+3.3V</text>
<text x="114.8" y="86">GND</text>
<text x="146.6" y="86">GND</text>
<text x="175.8" y="85.2">GND</text>
<text x="239.5" y="89">J5</text>
<text x="130.9" y="94.6">+3.3V</text>
<text x="225.3" y="92.8">C6</text>
<text x="225.3" y="95.4">1nF</text>
<text x="239.5" y="91.5">WATER_FLOW</text>
<text x="48.1" y="100.2">100k</text>
<text x="48.6" y="97.6">R11</text>
<text x="55.7" y="100.2">100k</text>
<text x="56.8" y="97.6">R2</text>
<text x="136.2" y="101.7">R9</text>
<text x="177.4" y="100.9">PS1</text>
<text x="230.1" y="98.1">GND</text>
<text x="89.2" y="104">DB1</text>
<text x="89.5" y="106.5">DF08M</text>
<text x="108.9" y="105.5">R4</text>
<text x="122.8" y="107.5">PC817</text>
<text x="124.6" y="105">U2</text>
<text x="136.2" y="104.2">1k2</text>
<text x="178.1" y="103.5">5V</text>
<text x="183.6" y="102.5">+5V</text>
<text x="220.2" y="103.2">GND</text>
<text x="229.2" y="103">+3.3V</text>
<text x="48.3" y="113.4">R10</text>
<text x="56.6" y="113.4">R1</text>
<text x="70.6" y="110.1">C1</text>
<text x="70.6" y="112.6">1nF</text>
<text x="91.1" y="110.7">+</text>
<text x="109" y="108.1">1k</text>
<text x="141.2" y="112.9">C3</text>
<text x="225.3" y="112.6">C7</text>
<text x="239.5" y="108.8">J6</text>
<text x="239.5" y="111.4">WATER_FLOW</text>
<text x="47.9" y="115.9">100k</text>
<text x="55.5" y="115.9">100k</text>
<text x="105.9" y="118.2">C2</text>
<text x="141.2" y="115.4">100nF</text>
<text x="183.6" y="114.9">GND</text>
<text x="225.3" y="115.2">1nF</text>
<text x="230.1" y="118">GND</text>
<text x="105.9" y="120.8">10uF</text>
<text x="130" y="120.8">GND</text>
<text x="136.9" y="121.8">GND</text>
<text x="220.2" y="123">GND</text>
<text x="96.8" y="127.4">R3</text>
<text x="96.8" y="129.9">27k</text>
<text x="104.7" y="131.9">D5</text>
<text x="116.7" y="131.4">BC548</text>
<text x="116.7" y="128.6">Q1</text>
<text x="104.7" y="134.5">1N4148</text>
<text x="99.5" y="149.2">R8</text>
<text x="110.9" y="149.5">U3</text>
<text x="122.4" y="149.2">R6</text>
<text x="36.5" y="152.8">RESISTANCE</text>
<text x="45.6" y="150.2">J7</text>
<text x="98.9" y="151.7">330</text>
<text x="107" y="152">MOC3021M</text>
<text x="121.8" y="151.7">330</text>
<text x="67.7" y="160.8">Varistor</text>
<text x="71.4" y="158.3">RV1</text>
<text x="81.9" y="161.2">BTA41</text>
<text x="85.1" y="158.7">Q2</text>
<text x="38.5" y="164.7">AC_MAINS</text>
<text x="45.4" y="162.2">J8</text>
<text x="117.9" y="166">GND</text>
</g>
<text font-size="1.8" fill="#c2c200" x="65.5" y="36.2">ESP32_30pin</text>
<g font-size="1.8" fill="#a90000">
<text x="244.5" y="37.6">1</text>
<text x="244.5" y="40.1">3</text>
<text x="253.4" y="37.6">2</text>
<text x="253.4" y="40.1">4</text>
<text x="113.2" y="43.7">1</text>
<text x="113.2" y="46.2">2</text>
<text x="244.5" y="42.7">5</text>
<text x="244.5" y="45.2">7</text>
<text x="244.5" y="47.8">9</text>
<text x="252.8" y="47.8">10</text>
<text x="253.4" y="42.7">6</text>
<text x="253.4" y="45.2">8</text>
<text x="113.2" y="48.8">3</text>
<text x="113.2" y="51.3">4</text>
<text x="157.2" y="50.8">1</text>
<text x="157.2" y="53.3">2</text>
<text x="202.6" y="51.3">1</text>
<text x="202.6" y="53.8">2</text>
<text x="243.9" y="50.3">11</text>
<text x="243.9" y="52.8">13</text>
<text x="252.8" y="50.3">12</text>
<text x="252.8" y="52.8">14</text>
<text x="243.9" y="55.4">15</text>
<text x="243.9" y="57.9">17</text>
<text x="252.8" y="55.4">16</text>
<text x="252.8" y="57.9">18</text>
<text x="243.9" y="60.5">19</text>
<text x="243.9" y="63">21</text>
<text x="243.9" y="65.5">23</text>
<text x="252.8" y="60.5">20</text>
<text x="252.8" y="63">22</text>
<text x="252.8" y="65.5">24</text>
<text x="118" y="74.4">1</text>
<text x="118" y="77">2</text>
<text x="149.8" y="74.4">1</text>
<text x="149.8" y="77">2</text>
<text x="179" y="73.7">1</text>
<text x="179" y="76.2">2</text>
<text x="118" y="79.5">3</text>
<text x="149.8" y="79.5">3</text>
<text x="179" y="78.7">3</text>
<text x="233.4" y="86.6">1</text>
<text x="233.4" y="89.2">2</text>
<text x="233.4" y="91.7">3</text>
<text x="85.3" y="105.4" transform="rotate(-90 85.3 105.4)">4</text>
<text x="174.2" y="105.9">1</text>
<text x="183.1" y="105.9">4</text>
<text x="233.4" y="106.4">1</text>
<text x="78.5" y="113">2</text>
<text x="91.2" y="113">1</text>
<text x="118.9" y="110.7">1</text>
<text x="131.6" y="110.7">4</text>
<text x="174.2" y="108.5">2</text>
<text x="183.1" y="108.5">3</text>
<text x="233.4" y="109">2</text>
<text x="233.4" y="111.5">3</text>
<text x="85.3" y="118.1" transform="rotate(-90 85.3 118.1)">3</text>
<text x="118.9" y="115.8">2</text>
<text x="131.6" y="115.8">3</text>
<text x="108.8" y="125">3</text>
<text x="116.4" y="125">1</text>
<text x="113" y="131" transform="rotate(-90 113 131)">2</text>
<text x="52.5" y="149.1">1</text>
<text x="52.5" y="151.6">2</text>
<text x="105.2" y="154.4">6</text>
<text x="117.9" y="154.4">1</text>
<text x="52.5" y="161">1</text>
<text x="93.7" y="161.7" transform="rotate(-90 93.7 161.7)">1</text>
<text x="93.7" y="156.7" transform="rotate(-90 93.7 156.7)">2</text>
<text x="105.2" y="159.5">4</text>
<text x="117.9" y="159.5">2</text>
<text x="52.5" y="163.6">2</text>
<text x="93.5" y="163">3</text>
</g>
<g font-size="1.8" fill="#0000c2">
<text x="141.3" y="117.7">NEXT TO ESP32</text>
<text x="157.9" y="117.7">INPUT</text>
<text x="39.8" y="167.2">220VAC</text>
</g>
<g font-size="1.1" fill="#a90000">
<text x="58.8" y="46.2">14</text>
<text x="58.8" y="43.7">15</text>
<text x="82.9" y="46.2">29</text>
<text x="82.9" y="43.7">30</text>
<text x="58.8" y="53.8">11</text>
<text x="58.8" y="51.3">12</text>
<text x="58.8" y="48.8">13</text>
<text x="82.9" y="53.8">26</text>
<text x="82.9" y="51.3">27</text>
<text x="82.9" y="48.8">28</text>
<text x="58.8" y="56.4">10</text>
<text x="59.2" y="58.9">9</text>
<text x="82.9" y="58.9">24</text>
<text x="82.9" y="56.4">25</text>
<text x="59.2" y="64">7</text>
<text x="59.2" y="61.5">8</text>
<text x="82.9" y="64">22</text>
<text x="82.9" y="61.5">23</text>
<text x="59.2" y="71.6">4</text>
<text x="59.2" y="69.1">5</text>
<text x="59.2" y="66.5">6</text>
<text x="82.9" y="71.6">19</text>
<text x="82.9" y="69.1">20</text>
<text x="82.9" y="66.5">21</text>
<text x="59.2" y="76.7">2</text>
<text x="59.2" y="74.2">3</text>
<text x="82.9" y="76.7">17</text>
<text x="82.9" y="74.2">18</text>
<text x="59.2" y="79.2">1</text>
<text x="82.9" y="79.2">16</text>
</g>
<g font-size="1.1" fill="#006464">
<text x="61.5" y="47.1">GPIO36</text>
<text x="61.5" y="44.6">EN</text>
<text x="77.5" y="47.1">GPIO22</text>
<text x="77.5" y="44.6">GPIO23</text>
<text x="61.5" y="52.2">GPIO34</text>
<text x="61.5" y="49.6">GPIO39</text>
<text x="78.2" y="52.2">GPIO3</text>
<text x="78.2" y="49.6">GPIO1</text>
<text x="61.5" y="57.3">GPIO32</text>
<text x="61.5" y="54.7">GPIO35</text>
<text x="61.5" y="59.8">GPIO33</text>
<text x="77.5" y="59.8">GPIO18</text>
<text x="77.5" y="57.3">GPIO19</text>
<text x="77.5" y="54.7">GPIO21</text>
<text x="61.5" y="64.9">GPIO26</text>
<text x="61.5" y="62.3">GPIO25</text>
<text x="77.5" y="64.9">GPIO17</text>
<text x="78.2" y="62.3">GPIO5</text>
<text x="61.5" y="70">GPIO14</text>
<text x="61.5" y="67.4">GPIO27</text>
<text x="77.5" y="67.4">GPIO16</text>
<text x="78.2" y="70">GPIO4</text>
<text x="61.5" y="77.6">GND</text>
<text x="61.5" y="75">GPIO13</text>
<text x="61.5" y="72.5">GPIO12</text>
<text x="77.5" y="75">GPIO15</text>
<text x="78.2" y="72.5">GPIO2</text>
<text x="79.3" y="77.6">GND</text>
<text x="61.5" y="80.1">VIN</text>
<text x="79.3" y="80.1">3.3v</text>
</g>
<g font-size=".9" fill="#006464">
<text x="91.4" y="161.8" transform="rotate(-90 91.4 161.8)">A1</text>
<text x="91.4" y="156.7" transform="rotate(-90 91.4 156.7)">A2</text>
<text x="93.8" y="160.8">G</text>
</g>
</svg>
